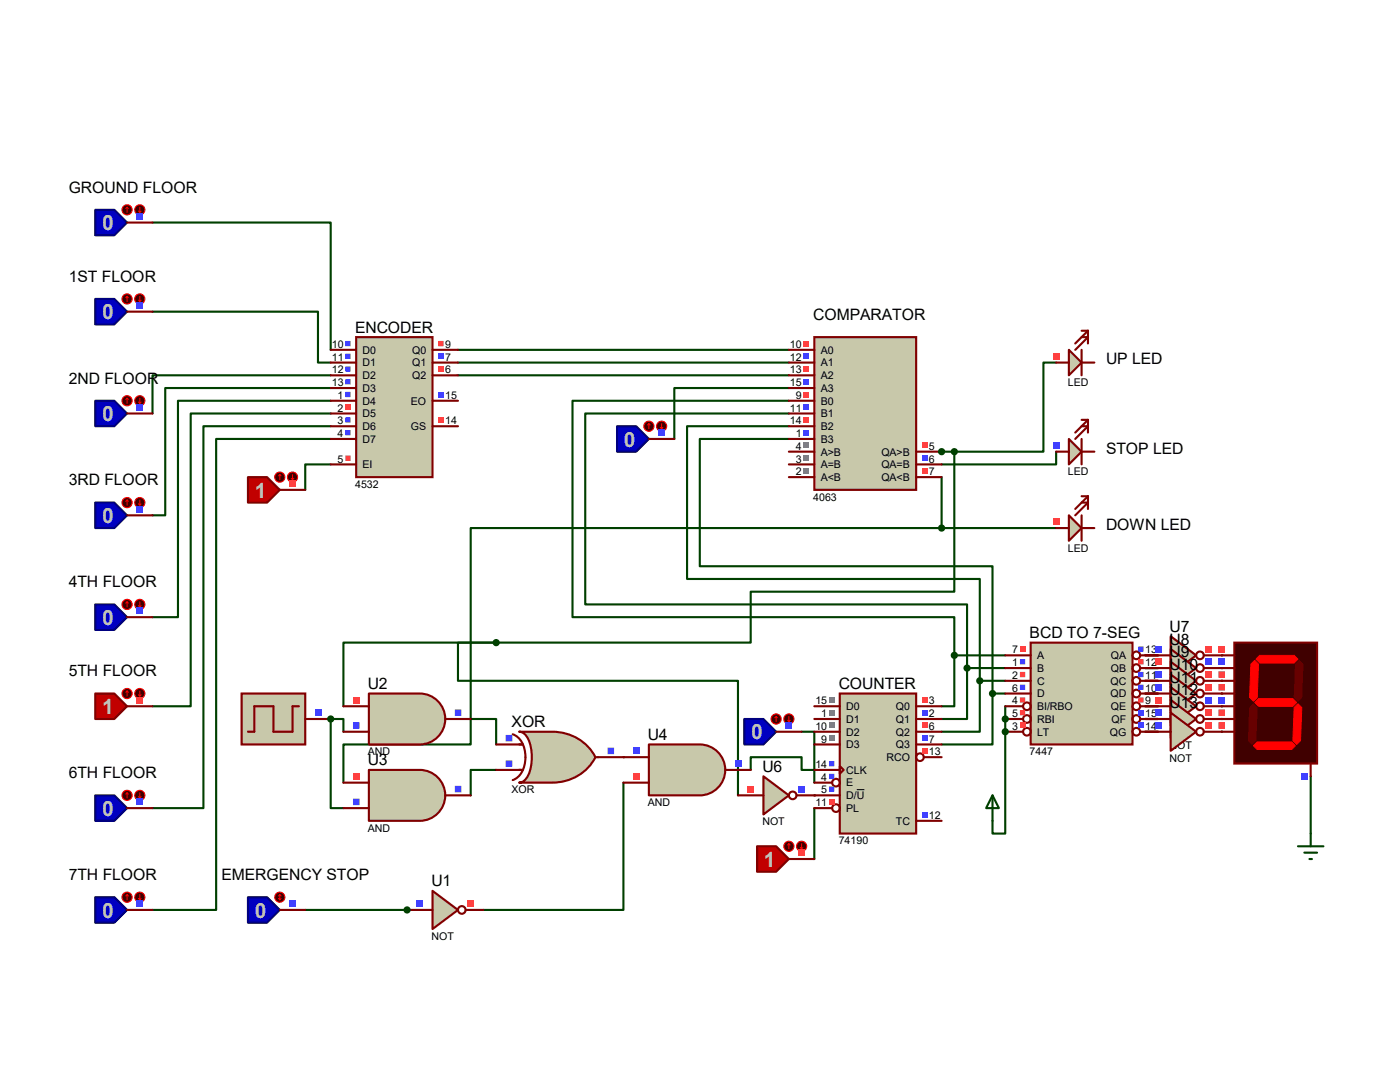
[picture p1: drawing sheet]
<svg xmlns="http://www.w3.org/2000/svg" width="279mm" height="216mm" viewBox="0 0 279 216" stroke-linecap="round" stroke-linejoin="round" font-family="sans-serif">
<path d="M210.8 90.1v2.6h-22.9" fill="none" stroke="#004000" stroke-width=".42"/>
<circle cx="187.9" cy="90.1" r=".21" fill="#004000"/>
<g fill="none" stroke="#004000" stroke-width=".42">
<path d="M30.4 44.4h35.6v25.4M30.4 62.2h33.1v10.1h2.5M66 74.9h-35.6v7.6M66 77.4h-33v25.4h-2.6M66 80h-30.5v43.1h-5.1M91.4 69.8h66M91.4 72.3h66M91.4 74.9h66M157.4 77.4h-22.8v10.2M157.4 80h-43.1v43.1h76.2v17.8h-2.6M210.8 72.3h-2.6v17.8h-17.7M66 82.5h-27.9v58.4h-7.7"/>
<path d="M66 85h-25.4v76.2h-10.2M66 87.6h-22.9v94h-12.7M66 92.7h-5.1v5M157.4 82.5h-40.6v38.1h76.2v22.9h-5.1M157.4 85h-20.3v30.5h58.4v30.5h-7.6M157.4 87.6h-17.7v25.4h58.4v35.5h-10.2M187.9 90.1h2.6M187.9 95.2v10.2M190.5 90.1v28h-40.7v10.1h-50.8M187.9 105.4h-94v43.1h-25.4v7.7M187.9 105.4h22.9M99 128.2h-30.5v12.7"/>
<path d="M99 128.2h-7.6v7.6h55.9v22.9M160 146h2.5v10.2"/>
</g>
<circle cx="162.5" cy="158.7" r=".21" fill="#004000"/>
<path d="M190.5 130.8h10.1M193 133.3h7.6M195.5 135.8h5.1M198.1 138.4h2.5M93.9 143.5h5.1v5M99 153.6h-5.1v5.1M200.6 140.9v2.6M162.5 161.2v10.2" fill="none" stroke="#004000" stroke-width=".42"/>
<circle cx="200.6" cy="143.5" r=".21" fill="#004000"/>
<path d="M200.6 143.5v2.5" fill="none" stroke="#004000" stroke-width=".42"/>
<circle cx="200.6" cy="146" r=".21" fill="#004000"/>
<path d="M200.6 146v20.3h-2.5v-2.5" fill="none" stroke="#004000" stroke-width=".42"/>
<circle cx="243.8" cy="130.8" r=".21" fill="#004000"/>
<path d="M228.6 130.8h2.5" fill="none" stroke="#004000" stroke-width=".42"/>
<circle cx="243.8" cy="133.3" r=".21" fill="#004000"/>
<path d="M228.6 133.3h2.5" fill="none" stroke="#004000" stroke-width=".42"/>
<circle cx="243.8" cy="135.8" r=".21" fill="#004000"/>
<path d="M228.6 135.8h2.5" fill="none" stroke="#004000" stroke-width=".42"/>
<circle cx="243.8" cy="138.4" r=".21" fill="#004000"/>
<path d="M228.6 138.4h2.5" fill="none" stroke="#004000" stroke-width=".42"/>
<circle cx="243.8" cy="140.9" r=".21" fill="#004000"/>
<path d="M228.6 140.9h2.5" fill="none" stroke="#004000" stroke-width=".42"/>
<circle cx="243.8" cy="143.5" r=".21" fill="#004000"/>
<path d="M228.6 143.5h2.5" fill="none" stroke="#004000" stroke-width=".42"/>
<circle cx="243.8" cy="146" r=".21" fill="#004000"/>
<path d="M68.5 146v-2.5h-2.5v17.7h2.5M228.6 146h2.5M261.6 154.9v11.4M60.9 181.6h20.3" fill="none" stroke="#004000" stroke-width=".42"/>
<g fill="#004000">
<circle cx="81.2" cy="181.6" r=".21"/>
<circle cx="124.4" cy="151.1" r=".21"/>
</g>
<path d="M124.4 156.2v25.4h-27.9M149.8 153.6v-2.5h10.2v2.5h2.5" fill="none" stroke="#004000" stroke-width=".42"/>
<circle cx="66" cy="143.5" r=".21" fill="#004000"/>
<path d="M213.3 69.8l2.6 2.5-2.6 2.6z" fill="#c8c8aa" stroke="#800000" stroke-width=".42"/>
<path d="M210.8 72.3h2.5M215.9 69.8v5.1M215.9 67.3h1.2l-2.5 2.5M215.9 66h1.2M215.9 72.3h2.5M217.1 66l-2.5 2.5M217.1 66v2.5" fill="none" stroke="#800000" stroke-width=".42"/>
<path d="M210.1 70.4h1.4v1.4h-1.4z" fill="#ff4040"/>
<path d="M213.3 102.8l2.6 2.6-2.6 2.5z" fill="#c8c8aa" stroke="#800000" stroke-width=".42"/>
<path d="M215.9 99h1.2M217.1 99l-2.5 2.6M217.1 99v2.6M210.8 105.4h2.5M215.9 102.8v5.1M215.9 100.3h1.2l-2.5 2.5M215.9 105.4h2.5" fill="none" stroke="#800000" stroke-width=".42"/>
<path d="M210.1 103.5h1.4v1.3h-1.4z" fill="#ff4040"/>
<path d="M213.3 87.6l2.6 2.5-2.6 2.6z" fill="#c8c8aa" stroke="#800000" stroke-width=".42"/>
<path d="M210.8 90.1h2.5M215.9 87.6v5.1M215.9 85h1.2l-2.5 2.6M215.9 83.8h1.2M215.9 90.1h2.5M217.1 83.8l-2.5 2.5M217.1 83.8v2.5" fill="none" stroke="#800000" stroke-width=".42"/>
<path d="M210.1 88.2h1.4v1.3h-1.4z" fill="#4040ff"/>
<path d="M162.5 67.3h20.3v30.4h-20.3z" fill="#c8c8aa" stroke="#800000" stroke-width=".42"/>
<g fill="none" stroke="#800000" stroke-width=".42">
<path d="M157.4 69.8h5.1M157.4 72.3h5.1M157.4 74.9h5.1M157.4 77.4h5.1M157.4 80h5.1M157.4 82.5h5.1M157.4 85h5.1M157.4 87.6h5.1M157.4 90.1h5.1M157.4 92.7h5.1M157.4 95.2h5.1M182.8 90.1h5.1"/>
<path d="M182.8 92.7h5.1M182.8 95.2h5.1"/>
</g>
<path d="M160.4 68h1v1.1h-1z" fill="#ff4040"/>
<path d="M160.4 70.6h1v1h-1z" fill="#4040ff"/>
<path d="M160.4 73.1h1v1.1h-1z" fill="#ff4040"/>
<path d="M160.4 75.6h1v1.1h-1z" fill="#4040ff"/>
<path d="M160.4 78.2h1v1h-1z" fill="#ff4040"/>
<path d="M160.4 80.7h1v1.1h-1z" fill="#4040ff"/>
<path d="M160.4 83.3h1v1h-1z" fill="#ff4040"/>
<path d="M160.4 85.8h1v1.1h-1z" fill="#4040ff"/>
<path d="M160.4 88.3h1v1.1h-1z" fill="#808080"/>
<path d="M184 88.3h1v1.1h-1z" fill="#ff4040"/>
<path d="M160.4 90.9h1v1h-1z" fill="#808080"/>
<path d="M184 90.9h1v1h-1z" fill="#4040ff"/>
<path d="M160.4 93.4h1v1.1h-1z" fill="#808080"/>
<path d="M184 93.4h1v1.1h-1z" fill="#ff4040"/>
<circle cx="187.9" cy="90.1" r=".51" fill="#004000" stroke="#004000" stroke-width=".42"/>
<path d="M73.6 138.4h10.2a5.1 5.1 0 0 1 5.1 5.1 5.1 5.1 0 0 1-5.1 5h-10.2z" fill="#c8c8aa" stroke="#800000" stroke-width=".42"/>
<path d="M68.5 140.9h5.1M68.5 146h5.1M88.9 143.5h5" fill="none" stroke="#800000" stroke-width=".42"/>
<path d="M70.4 139h1.4v1.3h-1.4z" fill="#ff4040"/>
<path d="M70.4 144.1h1.4v1.3h-1.4zM90.8 141.6h1.3v1.3h-1.3z" fill-rule="evenodd" fill="#4040ff"/>
<path d="M73.6 153.6h10.2a5.1 5.1 0 0 1 5.1 5.1 5.1 5.1 0 0 1-5.1 5.1h-10.2z" fill="#c8c8aa" stroke="#800000" stroke-width=".42"/>
<path d="M68.5 156.2h5.1M88.9 158.7h5M68.5 161.2h5.1" fill="none" stroke="#800000" stroke-width=".42"/>
<path d="M70.4 154.3h1.4v1.3h-1.4z" fill="#ff4040"/>
<path d="M70.4 159.3h1.4v1.4h-1.4zM90.8 156.8h1.3v1.3h-1.3z" fill-rule="evenodd" fill="#4040ff"/>
<path d="M49.5 95.2h3.8l2.5 2.5-2.5 2.6h-3.8z" fill="#c00000" stroke="#800000" stroke-width=".42"/>
<path d="M55.8 97.7h5.1" fill="none" stroke="#800000" stroke-width=".42"/>
<circle cx="55.8" cy="95.2" r="1.02" fill="#400000" stroke="#f00" stroke-width=".21"/>
<path d="M55.8 94.7l-.2 .3M55.8 94.7l.3 .3M55.8 94.7v1" fill="none" stroke="#f00" stroke-width=".21"/>
<circle cx="58.4" cy="95.2" r="1.02" fill="#400000" stroke="#f00" stroke-width=".21"/>
<path d="M58.1 95.5l.3 .2M58.4 94.7v1M58.6 95.5l-.2 .2" fill="none" stroke="#f00" stroke-width=".21"/>
<path d="M57.7 95.8h1.4v1.4h-1.4z" fill="#ff4040"/>
<path d="M123.1 85h3.9l2.5 2.6-2.5 2.5h-3.9z" fill="#0000c0" stroke="#000080" stroke-width=".42"/>
<path d="M129.5 87.6h5.1" fill="none" stroke="#800000" stroke-width=".42"/>
<circle cx="129.5" cy="85" r="1.02" fill="#400000" stroke="#f00" stroke-width=".21"/>
<path d="M129.5 84.5l-.3 .3M129.5 84.5l.3 .3M129.5 84.5v1.1" fill="none" stroke="#f00" stroke-width=".21"/>
<circle cx="132" cy="85" r="1.02" fill="#400000" stroke="#f00" stroke-width=".21"/>
<path d="M131.8 85.3l.2 .3M132 84.5v1.1M132.3 85.3l-.3 .3" fill="none" stroke="#f00" stroke-width=".21"/>
<path d="M131.4 85.7h1.3v1.3h-1.3z" fill="#4040ff"/>
<path d="M19 41.9h3.8l2.6 2.5-2.6 2.5h-3.8z" fill="#0000c0" stroke="#000080" stroke-width=".42"/>
<path d="M25.4 44.4h5" fill="none" stroke="#800000" stroke-width=".42"/>
<circle cx="25.4" cy="41.9" r="1.02" fill="#400000" stroke="#f00" stroke-width=".21"/>
<path d="M25.4 41.4l-.3 .2M25.4 41.4l.2 .2M25.4 41.4v1" fill="none" stroke="#f00" stroke-width=".21"/>
<circle cx="27.9" cy="41.9" r="1.02" fill="#400000" stroke="#f00" stroke-width=".21"/>
<path d="M27.6 42.1l.3 .3M27.9 41.4v1M28.2 42.1l-.3 .3" fill="none" stroke="#f00" stroke-width=".21"/>
<path d="M27.3 42.5h1.3v1.3h-1.3z" fill="#4040ff"/>
<path d="M19 59.6h3.8l2.6 2.6-2.6 2.5h-3.8z" fill="#0000c0" stroke="#000080" stroke-width=".42"/>
<path d="M25.4 62.2h5" fill="none" stroke="#800000" stroke-width=".42"/>
<circle cx="25.4" cy="59.6" r="1.02" fill="#400000" stroke="#f00" stroke-width=".21"/>
<path d="M25.4 59.1l-.3 .3M25.4 59.1l.2 .3M25.4 59.1v1.1" fill="none" stroke="#f00" stroke-width=".21"/>
<circle cx="27.9" cy="59.6" r="1.02" fill="#400000" stroke="#f00" stroke-width=".21"/>
<path d="M27.6 59.9l.3 .3M27.9 59.1v1.1M28.2 59.9l-.3 .3" fill="none" stroke="#f00" stroke-width=".21"/>
<path d="M27.3 60.3h1.3v1.3h-1.3z" fill="#4040ff"/>
<path d="M19 80h3.8l2.6 2.5-2.6 2.5h-3.8z" fill="#0000c0" stroke="#000080" stroke-width=".42"/>
<path d="M25.4 82.5h5" fill="none" stroke="#800000" stroke-width=".42"/>
<circle cx="25.4" cy="80" r="1.02" fill="#400000" stroke="#f00" stroke-width=".21"/>
<path d="M25.4 79.5l-.3 .2M25.4 79.5l.2 .2M25.4 79.5v1" fill="none" stroke="#f00" stroke-width=".21"/>
<circle cx="27.9" cy="80" r="1.02" fill="#400000" stroke="#f00" stroke-width=".21"/>
<path d="M27.9 79.5v1M27.6 80.2l.3 .3M28.2 80.2l-.3 .3" fill="none" stroke="#f00" stroke-width=".21"/>
<path d="M27.3 80.6h1.3v1.3h-1.3z" fill="#4040ff"/>
<path d="M19 100.3h3.8l2.6 2.5-2.6 2.6h-3.8z" fill="#0000c0" stroke="#000080" stroke-width=".42"/>
<path d="M25.4 102.8h5" fill="none" stroke="#800000" stroke-width=".42"/>
<circle cx="25.4" cy="100.3" r="1.02" fill="#400000" stroke="#f00" stroke-width=".21"/>
<path d="M25.4 99.8l-.3 .2M25.4 99.8l.2 .2M25.4 99.8v1" fill="none" stroke="#f00" stroke-width=".21"/>
<circle cx="27.9" cy="100.3" r="1.02" fill="#400000" stroke="#f00" stroke-width=".21"/>
<path d="M27.9 99.8v1M27.6 100.5l.3 .3M28.2 100.5l-.3 .3" fill="none" stroke="#f00" stroke-width=".21"/>
<path d="M27.3 100.9h1.3v1.3h-1.3z" fill="#4040ff"/>
<path d="M19 120.6h3.8l2.6 2.5-2.6 2.6h-3.8z" fill="#0000c0" stroke="#000080" stroke-width=".42"/>
<path d="M25.4 123.1h5" fill="none" stroke="#800000" stroke-width=".42"/>
<circle cx="25.4" cy="120.6" r="1.02" fill="#400000" stroke="#f00" stroke-width=".21"/>
<path d="M25.4 120.1l-.3 .3M25.4 120.1l.2 .3M25.4 120.1v1" fill="none" stroke="#f00" stroke-width=".21"/>
<circle cx="27.9" cy="120.6" r="1.02" fill="#400000" stroke="#f00" stroke-width=".21"/>
<path d="M27.6 120.9l.3 .2M27.9 120.1v1M28.2 120.9l-.3 .2" fill="none" stroke="#f00" stroke-width=".21"/>
<path d="M27.3 121.2h1.3v1.4h-1.3z" fill="#4040ff"/>
<path d="M19 138.4h3.8l2.6 2.5-2.6 2.6h-3.8z" fill="#c00000" stroke="#800000" stroke-width=".42"/>
<path d="M25.4 140.9h5" fill="none" stroke="#800000" stroke-width=".42"/>
<circle cx="25.4" cy="138.4" r="1.02" fill="#400000" stroke="#f00" stroke-width=".21"/>
<path d="M25.4 137.9l-.3 .2M25.4 137.9l.2 .2M25.4 137.9v1" fill="none" stroke="#f00" stroke-width=".21"/>
<circle cx="27.9" cy="138.4" r="1.02" fill="#400000" stroke="#f00" stroke-width=".21"/>
<path d="M27.6 138.6l.3 .3M27.9 137.9v1M28.2 138.6l-.3 .3" fill="none" stroke="#f00" stroke-width=".21"/>
<path d="M27.3 139h1.3v1.3h-1.3z" fill="#ff4040"/>
<path d="M19 158.7h3.8l2.6 2.5-2.6 2.6h-3.8z" fill="#0000c0" stroke="#000080" stroke-width=".42"/>
<path d="M25.4 161.2h5" fill="none" stroke="#800000" stroke-width=".42"/>
<circle cx="25.4" cy="158.7" r="1.02" fill="#400000" stroke="#f00" stroke-width=".21"/>
<path d="M25.4 158.2l-.3 .3M25.4 158.2l.2 .3M25.4 158.2v1" fill="none" stroke="#f00" stroke-width=".21"/>
<circle cx="27.9" cy="158.7" r="1.02" fill="#400000" stroke="#f00" stroke-width=".21"/>
<path d="M27.6 159l.3 .2M27.9 158.2v1M28.2 159l-.3 .2" fill="none" stroke="#f00" stroke-width=".21"/>
<path d="M27.3 159.3h1.3v1.4h-1.3z" fill="#4040ff"/>
<path d="M19 179h3.8l2.6 2.6-2.6 2.5h-3.8z" fill="#0000c0" stroke="#000080" stroke-width=".42"/>
<path d="M25.4 181.6h5" fill="none" stroke="#800000" stroke-width=".42"/>
<circle cx="25.4" cy="179" r="1.02" fill="#400000" stroke="#f00" stroke-width=".21"/>
<path d="M25.4 178.5l-.3 .3M25.4 178.5l.2 .3M25.4 178.5v1" fill="none" stroke="#f00" stroke-width=".21"/>
<circle cx="27.9" cy="179" r="1.02" fill="#400000" stroke="#f00" stroke-width=".21"/>
<path d="M27.6 179.3l.3 .2M27.9 178.5v1M28.2 179.3l-.3 .2" fill="none" stroke="#f00" stroke-width=".21"/>
<path d="M27.3 179.7h1.3v1.3h-1.3z" fill="#4040ff"/>
<path d="M71.1 67.3h15.2v27.9h-15.2z" fill="#c8c8aa" stroke="#800000" stroke-width=".42"/>
<g fill="none" stroke="#800000" stroke-width=".42">
<path d="M66 69.8h5.1M66 72.3h5.1M66 74.9h5.1M66 77.4h5.1M66 80h5.1M86.3 69.8h5.1M86.3 72.3h5.1M86.3 74.9h5.1M86.3 80h5.1M66 82.5h5.1M66 85h5.1M66 87.6h5.1"/>
<path d="M66 92.7h5.1M86.3 85h5.1"/>
</g>
<path d="M68.9 68h1.1v1.1h-1.1zM68.9 70.6h1.1v1h-1.1zM68.9 73.1h1.1v1.1h-1.1zM68.9 75.6h1.1v1.1h-1.1zM68.9 78.2h1.1v1h-1.1z" fill-rule="evenodd" fill="#4040ff"/>
<path d="M68.9 80.7h1.1v1.1h-1.1z" fill="#ff4040"/>
<path d="M68.9 83.3h1.1v1h-1.1zM68.9 85.8h1.1v1.1h-1.1z" fill-rule="evenodd" fill="#4040ff"/>
<path d="M68.9 90.9h1.1v1h-1.1zM87.5 68h1v1.1h-1z" fill-rule="evenodd" fill="#ff4040"/>
<path d="M87.5 70.6h1v1h-1z" fill="#4040ff"/>
<path d="M87.5 73.1h1v1.1h-1z" fill="#ff4040"/>
<path d="M87.5 78.2h1v1h-1z" fill="#4040ff"/>
<path d="M87.5 83.3h1v1h-1z" fill="#ff4040"/>
<path d="M148.5 143.5h3.9l2.5 2.5-2.5 2.5h-3.9z" fill="#0000c0" stroke="#000080" stroke-width=".42"/>
<path d="M154.9 146h5.1" fill="none" stroke="#800000" stroke-width=".42"/>
<circle cx="154.9" cy="143.5" r="1.02" fill="#400000" stroke="#f00" stroke-width=".21"/>
<path d="M154.9 143l-.3 .2M154.9 143l.3 .2M154.9 143v1" fill="none" stroke="#f00" stroke-width=".21"/>
<circle cx="157.4" cy="143.5" r="1.02" fill="#400000" stroke="#f00" stroke-width=".21"/>
<path d="M157.2 143.7l.2 .3M157.4 143v1M157.7 143.7l-.3 .3" fill="none" stroke="#f00" stroke-width=".21"/>
<path d="M156.8 144.1h1.3v1.3h-1.3z" fill="#4040ff"/>
<path d="M151.1 168.9h3.8l2.5 2.5-2.5 2.5h-3.8z" fill="#c00000" stroke="#800000" stroke-width=".42"/>
<path d="M157.4 171.4h5.1" fill="none" stroke="#800000" stroke-width=".42"/>
<circle cx="157.4" cy="168.9" r="1.02" fill="#400000" stroke="#f00" stroke-width=".21"/>
<path d="M157.4 168.4l-.2 .2M157.4 168.4l.3 .2M157.4 168.4v1" fill="none" stroke="#f00" stroke-width=".21"/>
<circle cx="160" cy="168.9" r="1.02" fill="#400000" stroke="#f00" stroke-width=".21"/>
<path d="M159.7 169.1l.3 .3M160 168.4v1M160.2 169.1l-.2 .3" fill="none" stroke="#f00" stroke-width=".21"/>
<path d="M159.3 169.5h1.4v1.3h-1.4z" fill="#ff4040"/>
<g fill="#004000" stroke="#004000" stroke-width=".42">
<circle cx="190.5" cy="130.8" r=".51"/>
<circle cx="193" cy="133.3" r=".51"/>
<circle cx="195.5" cy="135.8" r=".51"/>
<circle cx="198.1" cy="138.4" r=".51"/>
<circle cx="190.5" cy="90.1" r=".51"/>
<circle cx="187.9" cy="105.4" r=".51"/>
<circle cx="99" cy="128.2" r=".51"/>
</g>
<path d="M198.1 158.7l1.2 2.5h-2.5zM198.1 158.7v5.1" fill="none" stroke="#004000" stroke-width=".42"/>
<path d="M152.4 154.9l5 3.8-5 3.8z" fill="#c8c8aa" stroke="#800000" stroke-width=".42"/>
<g fill="none" stroke="#800000" stroke-width=".42">
<path d="M147.3 158.7h5.1M159 158.7h3.5"/>
<circle cx="158.2" cy="158.7" r=".76"/>
</g>
<path d="M159.3 156.8h1.4v1.3h-1.4z" fill="#4040ff"/>
<path d="M149.2 156.8h1.3v1.3h-1.3z" fill="#ff4040"/>
<path d="M167.6 138.4h15.2v27.9h-15.2z" fill="#c8c8aa" stroke="#800000" stroke-width=".42"/>
<g fill="none" stroke="#800000" stroke-width=".42">
<path d="M162.5 140.9h5.1M162.5 143.5h5.1M162.5 146h5.1M162.5 148.5h5.1M162.5 153.6h5.1M162.5 156.2h3.6M162.5 158.7h5.1M167.6 152.9l.8 .7-.8 .8zM182.8 140.9h5.1M182.8 143.5h5.1M182.8 146h5.1M182.8 148.5h5.1"/>
<path d="M184.4 151.1h3.5M162.5 161.2h3.6M182.8 163.8h5.1"/>
<circle cx="166.8" cy="156.2" r=".76"/>
<circle cx="183.6" cy="151.1" r=".76"/>
<circle cx="166.8" cy="161.2" r=".76"/>
</g>
<path d="M171 157.6h1.5" fill="none" stroke="#000" stroke-width=".2"/>
<path d="M165.4 139.1h1.1v1.1h-1.1z" fill="#808080"/>
<path d="M184 139.1h1v1.1h-1z" fill="#ff4040"/>
<path d="M165.4 141.7h1.1v1h-1.1z" fill="#808080"/>
<path d="M184 141.7h1v1h-1z" fill="#4040ff"/>
<path d="M165.4 144.2h1.1v1.1h-1.1z" fill="#808080"/>
<path d="M184 144.2h1v1.1h-1z" fill="#ff4040"/>
<path d="M165.4 146.8h1.1v1h-1.1z" fill="#808080"/>
<path d="M184 146.8h1v1h-1z" fill="#4040ff"/>
<path d="M184 149.3h1v1.1h-1z" fill="#ff4040"/>
<path d="M165.4 151.8h1.1v1.1h-1.1zM165.4 154.4h1.1v1h-1.1zM165.4 156.9h1.1v1.1h-1.1z" fill-rule="evenodd" fill="#4040ff"/>
<path d="M165.4 159.5h1.1v1h-1.1z" fill="#ff4040"/>
<path d="M184 162h1v1.1h-1z" fill="#4040ff"/>
<path d="M246.3 128.2h16.5v24.2h-16.5z" fill="#400000" stroke="#800000" stroke-width=".42"/>
<g fill="#f00" stroke="#f00" stroke-width=".2">
<path d="M251.4 130.8h6.9l.7 .7-.7 .8h-6.9l-.7-.8z"/>
<path d="M258.3 141.2l.7-.8 .8 .8-.3 6.6-.7 .7-.8-.7z"/>
<path d="M250.1 148.8l.8-.8h6.9l.7 .8-.7 .8h-6.9z"/>
<path d="M249.6 132.5l.8-.7 .8 .7-.3 6.6-.8 .8-.7-.8z"/>
<path d="M250.4 140.2l.8-.8h6.8l.8 .8-.8 .7h-6.8z"/>
</g>
<g fill="#600000" stroke="#600000" stroke-width=".2">
<path d="M258.5 132.5l.8-.7 .8 .7-.3 6.6-.8 .8-.7-.8z"/>
<path d="M249.4 141.2l.7-.8 .8 .8-.2 6.6-.8 .7-.8-.7z"/>
</g>
<path d="M243.8 130.8h2.5M243.8 133.3h2.5M243.8 135.8h2.5M243.8 138.4h2.5M243.8 140.9h2.5M243.8 143.5h2.5M243.8 146h2.5M261.6 152.4v2.5" fill="none" stroke="#800000" stroke-width=".42"/>
<path d="M243.2 128.9h1.3v1.3h-1.3z" fill="#ff4040"/>
<path d="M243.2 131.4h1.3v1.3h-1.3z" fill="#4040ff"/>
<path d="M243.2 133.9h1.3v1.4h-1.3zM243.2 136.5h1.3v1.3h-1.3z" fill-rule="evenodd" fill="#ff4040"/>
<path d="M243.2 139h1.3v1.3h-1.3z" fill="#4040ff"/>
<path d="M243.2 141.6h1.3v1.3h-1.3zM243.2 144.1h1.3v1.3h-1.3z" fill-rule="evenodd" fill="#ff4040"/>
<path d="M259.7 154.3h1.3v1.3h-1.3z" fill="#4040ff"/>
<path d="M205.7 128.2h20.3v20.3h-20.3z" fill="#c8c8aa" stroke="#800000" stroke-width=".42"/>
<g fill="none" stroke="#800000" stroke-width=".42">
<path d="M200.6 130.8h5.1M200.6 133.3h5.1M200.6 135.8h5.1M200.6 138.4h5.1M227.5 130.8h3.6M227.5 133.3h3.6M227.5 135.8h3.6M227.5 138.4h3.6M200.6 140.9h3.6M200.6 143.5h3.6M200.6 146h3.6M227.5 140.9h3.6"/>
<path d="M227.5 143.5h3.6M227.5 146h3.6"/>
<circle cx="226.8" cy="138.4" r=".76"/>
<circle cx="226.8" cy="133.3" r=".76"/>
<circle cx="226.8" cy="135.8" r=".76"/>
<circle cx="226.8" cy="130.8" r=".76"/>
<circle cx="204.9" cy="140.9" r=".76"/>
<circle cx="204.9" cy="143.5" r=".76"/>
<circle cx="204.9" cy="146" r=".76"/>
<circle cx="226.8" cy="140.9" r=".76"/>
<circle cx="226.8" cy="143.5" r=".76"/>
<circle cx="226.8" cy="146" r=".76"/>
</g>
<path d="M203.5 129h1.1v1h-1.1z" fill="#ff4040"/>
<path d="M227.2 129h1v1h-1zM203.5 131.5h1.1v1.1h-1.1z" fill-rule="evenodd" fill="#4040ff"/>
<path d="M227.2 131.5h1v1.1h-1zM203.5 134.1h1.1v1h-1.1z" fill-rule="evenodd" fill="#ff4040"/>
<path d="M227.2 134.1h1v1h-1zM203.5 136.6h1.1v1.1h-1.1zM227.2 136.6h1v1.1h-1z" fill-rule="evenodd" fill="#4040ff"/>
<path d="M203.5 139.1h1.1v1.1h-1.1zM227.2 139.1h1v1.1h-1zM203.5 141.7h1.1v1h-1.1z" fill-rule="evenodd" fill="#ff4040"/>
<path d="M227.2 141.7h1v1h-1z" fill="#4040ff"/>
<path d="M203.5 144.2h1.1v1.1h-1.1z" fill="#ff4040"/>
<path d="M227.2 144.2h1v1.1h-1z" fill="#4040ff"/>
<g fill="#004000" stroke="#004000" stroke-width=".42">
<circle cx="200.6" cy="143.5" r=".51"/>
<circle cx="200.6" cy="146" r=".51"/>
</g>
<path d="M233.6 127l5.1 3.8-5.1 3.8z" fill="#c8c8aa" stroke="#800000" stroke-width=".42"/>
<g fill="none" stroke="#800000" stroke-width=".42">
<path d="M228.6 130.8h5M240.2 130.8h3.6"/>
<circle cx="239.5" cy="130.8" r=".76"/>
</g>
<path d="M240.6 128.9h1.3v1.3h-1.3z" fill="#ff4040"/>
<path d="M230.5 128.9h1.3v1.3h-1.3z" fill="#4040ff"/>
<path d="M233.6 129.5l5.1 3.8-5.1 3.8z" fill="#c8c8aa" stroke="#800000" stroke-width=".42"/>
<g fill="none" stroke="#800000" stroke-width=".42">
<path d="M228.6 133.3h5M240.2 133.3h3.6"/>
<circle cx="239.5" cy="133.3" r=".76"/>
</g>
<path d="M240.6 131.4h1.3v1.3h-1.3z" fill="#4040ff"/>
<path d="M230.5 131.4h1.3v1.3h-1.3z" fill="#ff4040"/>
<path d="M233.6 132l5.1 3.8-5.1 3.9z" fill="#c8c8aa" stroke="#800000" stroke-width=".42"/>
<g fill="none" stroke="#800000" stroke-width=".42">
<path d="M228.6 135.8h5M240.2 135.8h3.6"/>
<circle cx="239.5" cy="135.8" r=".76"/>
</g>
<path d="M240.6 133.9h1.3v1.4h-1.3z" fill="#ff4040"/>
<path d="M230.5 133.9h1.3v1.4h-1.3z" fill="#4040ff"/>
<path d="M233.6 134.6l5.1 3.8-5.1 3.8z" fill="#c8c8aa" stroke="#800000" stroke-width=".42"/>
<g fill="none" stroke="#800000" stroke-width=".42">
<path d="M228.6 138.4h5M240.2 138.4h3.6"/>
<circle cx="239.5" cy="138.4" r=".76"/>
</g>
<path d="M240.6 136.5h1.3v1.3h-1.3z" fill="#ff4040"/>
<path d="M230.5 136.5h1.3v1.3h-1.3z" fill="#4040ff"/>
<path d="M233.6 137.1l5.1 3.8-5.1 3.8z" fill="#c8c8aa" stroke="#800000" stroke-width=".42"/>
<g fill="none" stroke="#800000" stroke-width=".42">
<path d="M228.6 140.9h5M240.2 140.9h3.6"/>
<circle cx="239.5" cy="140.9" r=".76"/>
</g>
<path d="M240.6 139h1.3v1.3h-1.3z" fill="#4040ff"/>
<path d="M230.5 139h1.3v1.3h-1.3z" fill="#ff4040"/>
<path d="M233.6 139.7l5.1 3.8-5.1 3.8z" fill="#c8c8aa" stroke="#800000" stroke-width=".42"/>
<g fill="none" stroke="#800000" stroke-width=".42">
<path d="M228.6 143.5h5M240.2 143.5h3.6"/>
<circle cx="239.5" cy="143.5" r=".76"/>
</g>
<path d="M240.6 141.6h1.3v1.3h-1.3z" fill="#ff4040"/>
<path d="M230.5 141.6h1.3v1.3h-1.3z" fill="#4040ff"/>
<path d="M233.6 142.2l5.1 3.8-5.1 3.8z" fill="#c8c8aa" stroke="#800000" stroke-width=".42"/>
<g fill="none" stroke="#800000" stroke-width=".42">
<path d="M228.6 146h5M240.2 146h3.6"/>
<circle cx="239.5" cy="146" r=".76"/>
</g>
<path d="M240.6 144.1h1.3v1.3h-1.3z" fill="#ff4040"/>
<path d="M230.5 144.1h1.3v1.3h-1.3z" fill="#4040ff"/>
<path d="M259 168.9h5.1M260.3 170.1h2.5M261.3 171.4h.5M261.6 166.3v2.6" fill="none" stroke="#004000" stroke-width=".42"/>
<path d="M49.5 179h3.8l2.5 2.6-2.5 2.5h-3.8z" fill="#0000c0" stroke="#000080" stroke-width=".42"/>
<path d="M55.8 181.6h5.1" fill="none" stroke="#800000" stroke-width=".42"/>
<circle cx="55.8" cy="179" r="1.02" fill="#400000" stroke="#f00" stroke-width=".21"/>
<path d="M55.6 179.3l.2 .2M55.8 178.5v1M55.8 178.5l-.2 .3M55.8 178.5l.3 .3M56.1 179.3l-.3 .2" fill="none" stroke="#f00" stroke-width=".21"/>
<path d="M57.7 179.7h1.4v1.3h-1.4z" fill="#4040ff"/>
<path d="M86.3 177.8l5.1 3.8-5.1 3.8z" fill="#c8c8aa" stroke="#800000" stroke-width=".42"/>
<g fill="none" stroke="#800000" stroke-width=".42">
<path d="M81.2 181.6h5.1M92.9 181.6h3.6"/>
<circle cx="92.2" cy="181.6" r=".76"/>
</g>
<path d="M93.3 179.7h1.3v1.3h-1.3z" fill="#ff4040"/>
<path d="M83.1 179.7h1.4v1.3h-1.4z" fill="#4040ff"/>
<circle cx="81.2" cy="181.6" r=".51" fill="#004000" stroke="#004000" stroke-width=".42"/>
<path d="M129.5 148.5h10.2a5.1 5.1 0 0 1 5 5.1 5.1 5.1 0 0 1-5 5.1h-10.2z" fill="#c8c8aa" stroke="#800000" stroke-width=".42"/>
<path d="M124.4 151.1h5.1M124.4 156.2h5.1M144.7 153.6h5.1" fill="none" stroke="#800000" stroke-width=".42"/>
<path d="M126.3 149.2h1.3v1.3h-1.3z" fill="#4040ff"/>
<path d="M126.3 154.3h1.3v1.3h-1.3z" fill="#ff4040"/>
<path d="M146.6 151.7h1.4v1.3h-1.4z" fill="#4040ff"/>
<path d="M103.6 146h6.6a9.5 9.5 0 0 1 8.6 5.1 9.5 9.5 0 0 1-8.6 5.1h-6.6a2.51 2.51 0 0 0 2.1-2.3 9.1 9.1 0 0 0-.6-7l-1-.8z" fill="#c8c8aa" stroke="#800000" stroke-width=".42"/>
<path d="M99 148.5h5.4M99 153.6h5.4M102.3 146.5a4.5 4.5 0 0 1 2.6 4.6 4.5 4.5 0 0 1-2.6 4.6M118.8 151.1h5.6" fill="none" stroke="#800000" stroke-width=".42"/>
<path d="M100.9 146.6h1.3v1.4h-1.3zM100.9 151.7h1.3v1.3h-1.3zM121.2 149.2h1.4v1.3h-1.4z" fill-rule="evenodd" fill="#4040ff"/>
<path d="M48.2 138.4h12.7v10.1h-12.7z" fill="#c8c8aa" stroke="#800000" stroke-width=".42"/>
<path d="M59.6 140.9h-1.2v5.1h-3.8v-5.1h-3.8v5.1h-1.3M60.9 143.5h5.1" fill="none" stroke="#800000" stroke-width=".42"/>
<path d="M62.8 141.6h1.3v1.3h-1.3z" fill="#4040ff"/>
<circle cx="66" cy="143.5" r=".51" fill="#004000" stroke="#004000" stroke-width=".42"/>
<g font-size="4.2" fill="#c0c0c0">
<text x="20.4" y="45.9">0</text>
<text x="20.4" y="63.7">0</text>
<text x="20.4" y="84">0</text>
<text x="124.5" y="89.1">0</text>
<text x="50.8" y="99.3">1</text>
<text x="20.4" y="104.4">0</text>
<text x="20.4" y="124.7">0</text>
<text x="20.4" y="142.5">1</text>
<text x="149.9" y="147.5">0</text>
<text x="20.4" y="162.8">0</text>
<text x="152.4" y="172.9">1</text>
<text x="20.4" y="183.1">0</text>
<text x="50.8" y="183.1">0</text>
</g>
<g font-size="3.1">
<text x="13.7" y="38.4">GROUND FLOOR</text>
<text x="13.7" y="56.2">1ST FLOOR</text>
<text x="162.3" y="63.8">COMPARATOR</text>
<text x="70.9" y="66.4">ENCODER</text>
<text x="13.7" y="76.5">2ND FLOOR</text>
<text x="220.7" y="72.7">UP LED</text>
<text x="220.7" y="90.5">STOP LED</text>
<text x="13.7" y="96.9">3RD FLOOR</text>
<text x="220.7" y="105.7">DOWN LED</text>
<text x="13.7" y="117.2">4TH FLOOR</text>
<text x="205.5" y="127.3">BCD TO 7-SEG</text>
<text x="233.4" y="126.1">U7</text>
<text x="233.4" y="128.6">U8</text>
<text x="233.4" y="131.1">U9</text>
<text x="13.7" y="135">5TH FLOOR</text>
<text x="73.4" y="137.5">U2</text>
<text x="167.4" y="137.5">COUNTER</text>
<text x="233.4" y="133.7">U10</text>
<text x="233.4" y="136.2">U11</text>
<text x="233.4" y="138.8">U12</text>
<text x="233.4" y="141.3">U13</text>
<text x="102.1" y="145.1">XOR</text>
<text x="129.3" y="147.7">U4</text>
<text x="13.7" y="155.3">6TH FLOOR</text>
<text x="73.4" y="152.7">U3</text>
<text x="152.1" y="154">U6</text>
<text x="13.7" y="175.6">7TH FLOOR</text>
<text x="44.2" y="175.6">EMERGENCY STOP</text>
<text x="86.1" y="176.9">U1</text>
</g>
<g font-size="2.1">
<text x="66.2" y="69.4">10</text>
<text x="66.2" y="72">11</text>
<text x="72.3" y="70.6">D0</text>
<text x="82.3" y="70.6">Q0</text>
<text x="88.9" y="69.4">9</text>
<text x="88.9" y="72">7</text>
<text x="157.6" y="69.4">10</text>
<text x="157.6" y="72">12</text>
<text x="163.8" y="70.6">A0</text>
<text x="66.2" y="74.5">12</text>
<text x="66.2" y="77">13</text>
<text x="72.3" y="73.1">D1</text>
<text x="72.3" y="75.6">D2</text>
<text x="82.3" y="73.1">Q1</text>
<text x="82.3" y="75.6">Q2</text>
<text x="88.9" y="74.5">6</text>
<text x="157.6" y="74.5">13</text>
<text x="157.6" y="77">15</text>
<text x="163.8" y="73.1">A1</text>
<text x="163.8" y="75.6">A2</text>
<text x="213.1" y="77">LED</text>
<text x="67.4" y="79.6">1</text>
<text x="67.4" y="82.1">2</text>
<text x="72.3" y="78.2">D3</text>
<text x="72.3" y="80.7">D4</text>
<text x="72.3" y="83.3">D5</text>
<text x="82" y="80.7">EO</text>
<text x="88.9" y="79.6">15</text>
<text x="157.6" y="82.1">11</text>
<text x="158.8" y="79.6">9</text>
<text x="163.8" y="78.2">A3</text>
<text x="163.8" y="80.7">B0</text>
<text x="163.8" y="83.3">B1</text>
<text x="67.4" y="84.7">3</text>
<text x="67.4" y="87.2">4</text>
<text x="72.3" y="85.8">D6</text>
<text x="72.3" y="88.3">D7</text>
<text x="82" y="85.8">GS</text>
<text x="88.9" y="84.7">14</text>
<text x="157.6" y="84.7">14</text>
<text x="158.8" y="87.2">1</text>
<text x="158.8" y="89.7">4</text>
<text x="163.8" y="85.8">B2</text>
<text x="163.8" y="88.3">B3</text>
<text x="185.4" y="89.7">5</text>
<text x="67.4" y="92.3">5</text>
<text x="72.3" y="93.4">EI</text>
<text x="158.8" y="92.3">3</text>
<text x="158.8" y="94.8">2</text>
<text x="163.8" y="90.9">A&gt;B</text>
<text x="163.8" y="93.4">A=B</text>
<text x="163.8" y="96">A&lt;B</text>
<text x="175.9" y="90.9">QA&gt;B</text>
<text x="175.9" y="93.4">QA=B</text>
<text x="175.9" y="96">QA&lt;B</text>
<text x="185.4" y="92.3">6</text>
<text x="185.4" y="94.8">7</text>
<text x="213.1" y="94.8">LED</text>
<text x="70.9" y="97.4">4532</text>
<text x="162.3" y="99.9">4063</text>
<text x="213.1" y="110.1">LED</text>
<text x="202" y="130.4">7</text>
<text x="207" y="131.5">A</text>
<text x="221.7" y="131.5">QA</text>
<text x="228.6" y="130.4">13</text>
<text x="202" y="132.9">1</text>
<text x="202" y="135.5">2</text>
<text x="207" y="134.1">B</text>
<text x="207" y="136.6">C</text>
<text x="221.6" y="136.6">QC</text>
<text x="221.7" y="134.1">QB</text>
<text x="228.6" y="132.9">12</text>
<text x="228.6" y="135.5">11</text>
<text x="233.4" y="136.7">NOT</text>
<text x="162.7" y="140.5">15</text>
<text x="163.9" y="143.1">1</text>
<text x="168.9" y="141.7">D0</text>
<text x="178.8" y="141.7">Q0</text>
<text x="185.4" y="140.5">3</text>
<text x="185.4" y="143.1">2</text>
<text x="202" y="138">6</text>
<text x="202" y="140.5">4</text>
<text x="202" y="143.1">5</text>
<text x="207" y="139.1">D</text>
<text x="207" y="141.7">BI/RBO</text>
<text x="221.6" y="139.1">QD</text>
<text x="221.7" y="141.7">QE</text>
<text x="228.6" y="138">10</text>
<text x="228.6" y="140.5">9</text>
<text x="228.6" y="143.1">15</text>
<text x="233.4" y="139.3">NOT</text>
<text x="233.4" y="141.8">NOT</text>
<text x="162.7" y="145.6">10</text>
<text x="163.9" y="148.2">9</text>
<text x="168.9" y="144.2">D1</text>
<text x="168.9" y="146.8">D2</text>
<text x="168.9" y="149.3">D3</text>
<text x="178.8" y="144.2">Q1</text>
<text x="178.8" y="146.8">Q2</text>
<text x="178.8" y="149.3">Q3</text>
<text x="185.4" y="145.6">6</text>
<text x="185.4" y="148.2">7</text>
<text x="202" y="145.6">3</text>
<text x="207" y="144.2">RBI</text>
<text x="207" y="146.8">LT</text>
<text x="221.5" y="146.8">QG</text>
<text x="221.8" y="144.2">QF</text>
<text x="228.6" y="145.6">14</text>
<text x="233.4" y="144.4">NOT</text>
<text x="233.4" y="146.9">NOT</text>
<text x="233.4" y="149.4">NOT</text>
<text x="73.4" y="150.7">AND</text>
<text x="162.7" y="153.2">14</text>
<text x="163.9" y="155.8">4</text>
<text x="168.9" y="154.4">CLK</text>
<text x="176.9" y="151.8">RCO</text>
<text x="185.4" y="150.7">13</text>
<text x="205.5" y="150.7">7447</text>
<text x="233.4" y="152">NOT</text>
<text x="102.1" y="158.3">XOR</text>
<text x="129.3" y="160.9">AND</text>
<text x="162.7" y="160.9">11</text>
<text x="163.9" y="158.3">5</text>
<text x="168.9" y="156.9">E</text>
<text x="168.9" y="159.5">D/U</text>
<text x="73.4" y="165.9">AND</text>
<text x="152.1" y="164.7">NOT</text>
<text x="168.9" y="162">PL</text>
<text x="178.8" y="164.5">TC</text>
<text x="185.4" y="163.4">12</text>
<text x="167.4" y="168.5">74190</text>
<text x="86.1" y="187.5">NOT</text>
</g>
</svg>
